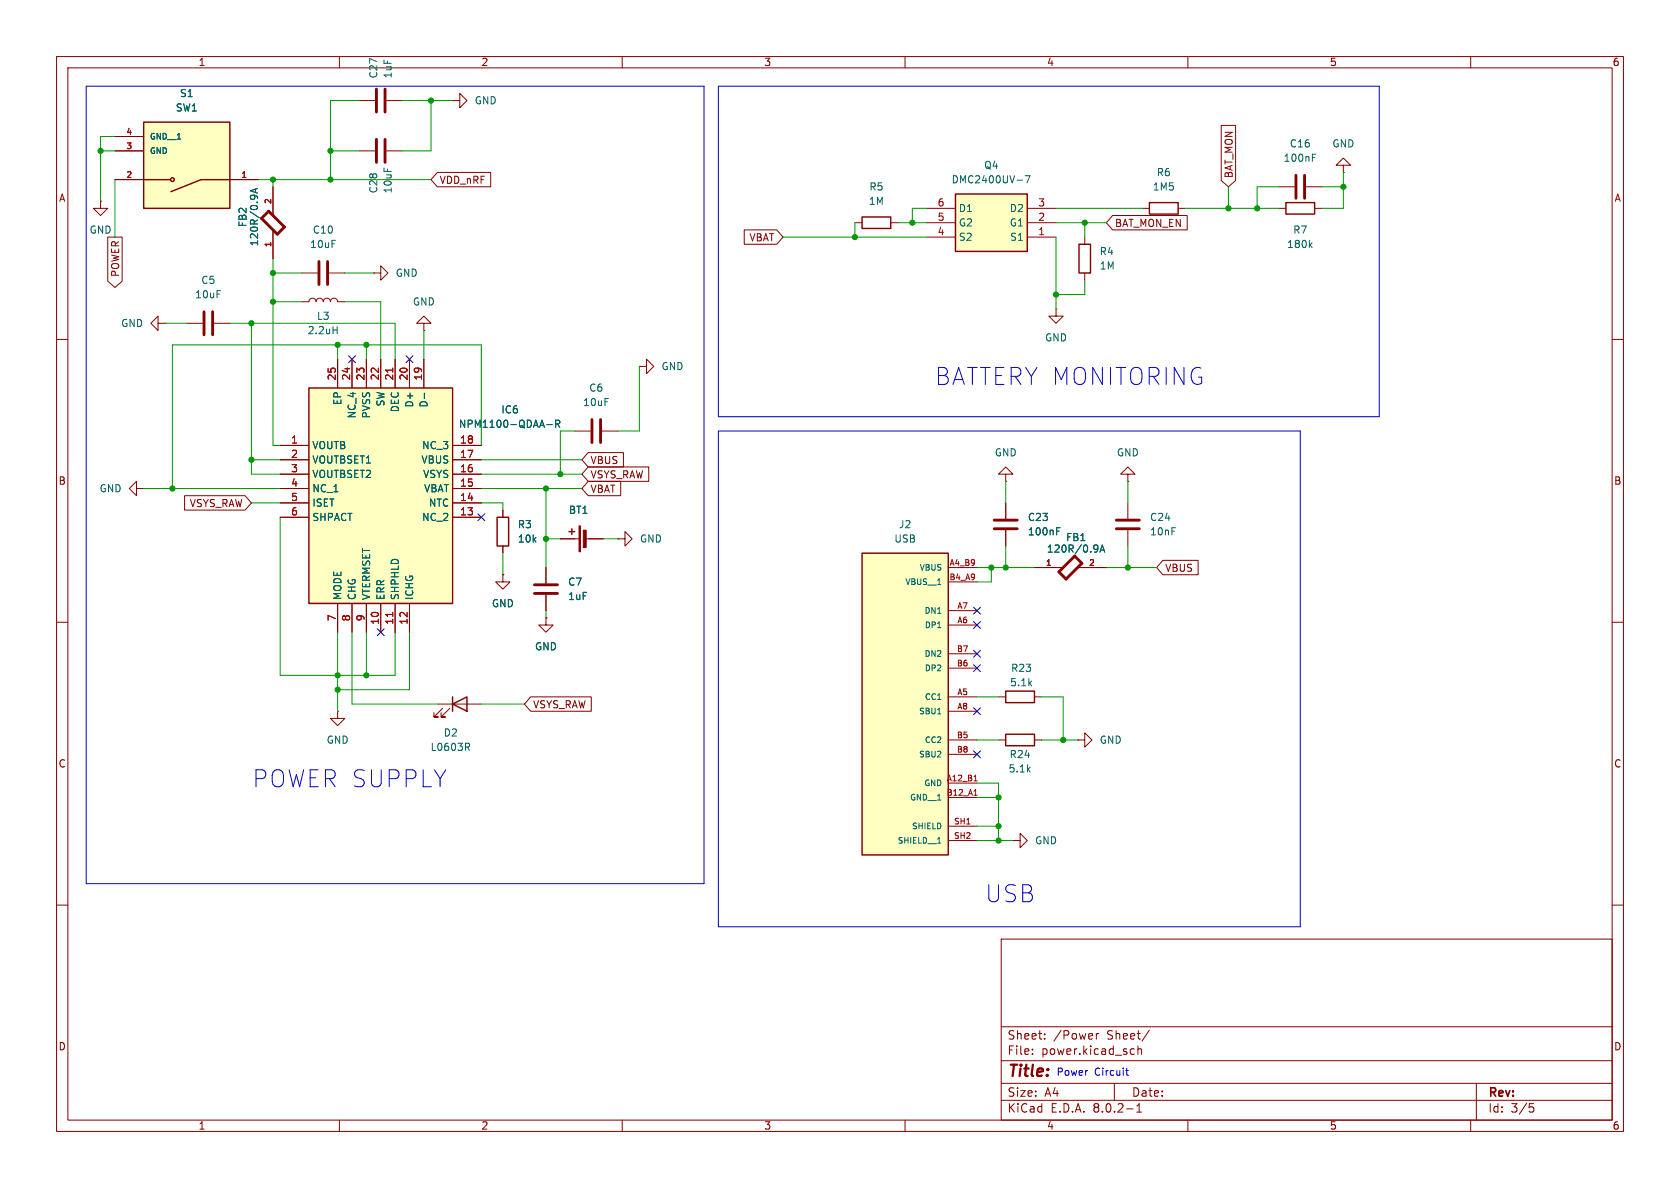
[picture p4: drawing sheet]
<svg xmlns="http://www.w3.org/2000/svg" width="297mm" height="210mm" viewBox="0 0 297 210" stroke-linecap="round" stroke-linejoin="round" font-family="sans-serif">
<g fill="none" stroke="#840000" stroke-width=".18">
<path d="M10 10h277v190h-277zM12 12h273v186h-273zM60 10v2M110 10v2M160 10v2M210 10v2M260 10v2M151.1 39.4h1.3M157.5 39.4h1.2M10 60h2M285 60h2M113 64.8h1.3v-1.3l1.3 1.3-1.3 1.2v-1.2"/>
<path d="M113 64.8h.1M88.9 90.2v1.2M88.9 96.5v1.3M99.1 95.3h3.3M103.4 95.3h3.3M10 110h2M88.9 101.6v1.3h1.3l-1.3 1.2-1.3-1.2h1.3M88.9 101.6h.1M96.5 109.2v1.3h1.3l-1.3 1.3-1.3-1.3h1.3M96.5 109.2h.1M96.5 100.3v2.8M96.5 105.2v2.8"/>
<path d="M285 110h2M10 160h2M285 160h2M177 166h108v32h-108zM60 198v2M110 198v2M160 198v2M177 194.5h108M177 191.5h108M177 187.5h108M177 181.5h108M182.5 186.3v.1"/>
<path d="M182.5 185.5v.1M184.7 183.6v.1M184.7 182.8v.1M193.8 182.7v1M194.2 182.7l-.2 .1-.2 .2M197 191.5v3M199.2 196h1.1M200.1 185.4l.4 .1M200.5 186.3l-.4 .1M201 196.6h.8M201 195.5l.4-.4v1.5M201.2 185.5l.2-.1 .3 .1 .1 .9"/>
<path d="M201.2 184.9v1.5M203.2 182.1l-1.3 2M210 198v2M260 198v2M261 191.5v6.5M270.4 195.1h.7M270.5 195.7h.4l.3 .3-.2 .5-.5 .1"/>
</g>
<path d="M152.4 38.4h5.1v2h-5.1zM87.9 91.4h2v5.1h-2zM100.6 94h1M101.1 93.5v1" fill="none" stroke="#840000" stroke-width=".25"/>
<path d="M94.5 103.4h4.1M94.5 104.9h4.1" fill="none" stroke="#840000" stroke-width=".51"/>
<g fill="#840000" stroke="#840000" stroke-width=".18">
<path d="M102.4 93h.2v4.5h-.2z"/>
<path d="M103.1 93.7h.5v3.1h-.5z"/>
</g>
<path d="M54.6 68.6h25.4v38.1h-25.4z" fill="#ffffc2"/>
<path d="M54.6 68.6h25.4v38.1h-25.4zM80 124.5l2.5-1.3v2.5zM80 123.2v2.5" fill="none" stroke="#840000" stroke-width=".25"/>
<g fill="none" stroke="#840000" stroke-width=".18">
<path d="M49.5 78.7h5.1M59.7 63.5v5.1M62.2 63.5v5.1M64.8 63.5v5.1M67.3 63.5v5.1M69.8 63.5v5.1M72.4 63.5v5.1M74.9 63.5v5.1M80 78.7h5.1M49.5 91.4h5.1M49.5 88.9h5.1M49.5 86.4h5.1"/>
<path d="M49.5 83.8h5.1M49.5 81.3h5.1M80 91.4h5.1M80 88.9h5.1M80 86.4h5.1M80 83.8h5.1M80 81.3h5.1M59.7 106.7v5.1M62.2 106.7v5.1M64.8 106.7v5.1M67.3 106.7v5.1M69.8 106.7v5.1"/>
<path d="M72.4 106.7v5.1M59.7 125.7v1.3h1.3l-1.3 1.3-1.3-1.3h1.3M59.7 125.7h.1M77.5 124.5h7.6M78.2 125.2l-1.5 1.5h.8h-.8v-.7M79.5 125.2l-1.5 1.5h.7h-.7v-.7"/>
</g>
<path d="M69.4 65.1v.7M69.4 108.3v.7" fill="none" stroke="#a90000" stroke-width=".18"/>
<path d="M75 69.5v1M96.7 75.1h.9M98.2 74.9h.6l.2-.2-.1-.3-.7-.1v1.2M98.5 74.9l.5 .6M82.3 131.4h.5l.2 .2-.1 .4-.6 .1M82.6 132.1l.4 .6" fill="none" stroke="#006464" stroke-width=".18"/>
<path d="M25.4 21.6h15.2v15.2h-15.2z" fill="#ffffc2"/>
<g fill="none" stroke="#840000" stroke-width=".25">
<path d="M25.4 21.6h15.2v15.2h-15.2zM25.4 31.8h4.7M40.6 31.8h-5l-5.4 2.1"/>
<circle cx="30.5" cy="31.8" r=".33"/>
</g>
<g fill="none" stroke="#840000" stroke-width=".18">
<path d="M17.8 35.6v1.2h1.2l-1.2 1.3-1.3-1.3h1.3M17.8 35.6h.1M20.3 31.8h5.1M20.3 26.7h5.1M20.3 24.1h5.1M40.6 31.8h5.1M24.1 86.4v-1.3l-1.2 1.3 1.2 1.2v-1.2h1.3M25.4 86.4h.1M177.8 83.8h1.3l-1.3-1.2-1.3 1.2h1.3v1.3M177.8 85.1h.1M199.4 83.8h1.3l-1.3-1.2-1.3 1.2h1.3v1.3M199.4 85.1h.1"/>
<path d="M199.4 88.9v2.8M199.4 93.7v2.8"/>
</g>
<path d="M197.4 93.5h4M197.4 91.9h4" fill="none" stroke="#840000" stroke-width=".51"/>
<path d="M152.4 97.8h15.2v53.3h-15.2z" fill="#ffffc2"/>
<path d="M203.2 35.8h5.1v2h-5.1zM190.8 43.2h2v5.1h-2zM152.4 97.8h15.2v53.3h-15.2zM177.8 122.2h5.1v2h-5.1zM177.8 129.8h5.1v2h-5.1z" fill="none" stroke="#840000" stroke-width=".25"/>
<g fill="none" stroke="#840000" stroke-width=".18">
<path d="M48.3 38.1h.1M48.3 33v5.1M201.9 36.8h1.3M208.3 36.8h1.2M27.9 57.2v-1.3l-1.2 1.3 1.2 1.2v-1.2h1.3M29.2 57.2h.1M33 57.2h2.8M37.8 57.2h2.8M48.3 40.6h.1M48.3 40.6v5.1M186.7 54.6v1.3h1.3l-1.3 1.3-1.3-1.3h1.3M186.7 54.6h.1"/>
<path d="M191.8 41.9v1.3M191.8 48.3v1.2M109.2 95.3h1.3v-1.3l1.3 1.3-1.3 1.2v-1.2M109.2 95.3h.1M177.8 88.9v2.8M177.8 93.7v2.8M167.6 100.3h5.1M167.6 110.5h5.1M167.6 108h5.1M167.6 102.9h5.1M167.6 118.1h5.1M167.6 115.6h5.1"/>
<path d="M182.9 100.3h5.1M188 100.3h.1M190.5 100.3h.1M190.5 100.3h5.1M167.6 138.4h5.1M167.6 123.2h5.1M167.6 125.7h5.1M167.6 130.8h5.1M167.6 133.4h5.1M176.5 123.2h1.3M176.5 130.8h1.3M182.9 123.2h1.2"/>
<path d="M182.9 130.8h1.2M190.5 130.8h1.3v-1.3l1.2 1.3-1.2 1.3v-1.3M190.5 130.8h.1M167.6 141h5.1M167.6 146.1h5.1M167.6 148.6h5.1M179.1 148.6h1.2v-1.3l1.3 1.3-1.3 1.3v-1.3M179.1 148.6h.1"/>
</g>
<path d="M172.2 138h.6M172.2 140.6h.6" fill="none" stroke="#a90000" stroke-width=".18"/>
<path d="M44.8 34.5l.3 .3M45.2 33.4v.6M45.4 34.7a.99 .99 0 0 0-1.1-.1v.2M45.5 33.3l-1.2 .4 1.2 .5M186.8 93.9h.4M186.8 93.3h.6M193.8 96.3l.2 .2a1.07 1.07 0 0 1-.1 1M194.1 96.9l-.3 .2M194.4 97.6l.5-1.3 .4 1.3M194.6 97.2h.6M165.7 126.2h.6M165.7 149.1h.6" fill="none" stroke="#006464" stroke-width=".18"/>
<path d="M47.5 37.3l2.8 2.8-1.3 1.3-2.8-2.8zM36.1 55.1v4.1M37.6 55.1v4.1M175.8 93.5h4M175.8 91.9h4M187.2 101.1l2.8-2.8 1.3 1.3-2.8 2.8z" fill="none" stroke="#840000" stroke-width=".51"/>
<path d="M168.9 34.3h12.7v10.2h-12.7z" fill="#ffffc2"/>
<path d="M168.9 34.3h12.7v10.2h-12.7zM227.3 35.8h5.1v2h-5.1z" fill="none" stroke="#840000" stroke-width=".25"/>
<g fill="none" stroke="#840000" stroke-width=".18">
<path d="M63.5 17.8h2.8M68.3 17.8h2.8M80 17.8h1.3v-1.3l1.2 1.3-1.2 1.3v-1.3M80 17.8h.1M20.3 26.7h5.1M20.3 31.8h5.1M20.3 24.1h5.1M40.6 31.8h5.1M48.3 33v5.1M63.5 26.7h2.8M68.3 26.7h2.8M77.3 30.5h9.4v2.5h-9.4l-1.1-1.2z"/>
<path d="M163.8 39.4h5.1M163.8 36.8h5.1M181.6 39.4h5.1M181.6 36.8h5.1M196.7 38.1h13.2v2.5h-13.2l-1.1-1.2zM215.9 22.2h2.5v9.7l-1.2 1.1-1.3-1.1zM226.1 36.8h1.2M226.1 33h2.8M230.9 33h2.8M232.4 36.8h1.3M237.5 29.2h1.3l-1.3-1.3-1.3 1.3h1.3v1.3M237.5 30.5h.1"/>
<path d="M19 41.9h2.6v7.8l-1.3 1.1-1.3-1.1zM48.3 40.6v5.1M53.3 53.3h1.3a.64 .64 0 0 1 .6-.6 .64 .64 0 0 1 .7 .6 .64 .64 0 0 1 .6-.6 .64 .64 0 0 1 .6 .6 .64 .64 0 0 1 .7-.6 .64 .64 0 0 1 .6 .6 .64 .64 0 0 1 .7-.6 .64 .64 0 0 1 .6 .6h1.3M53.3 48.3h2.8M58.2 48.3h2.8M66 48.3h1.3v-1.3l1.3 1.3-1.3 1.2v-1.2M66 48.3h.1M74.9 57.2h1.3l-1.3-1.3-1.2 1.3h1.2v1.2M74.9 58.4h.1M131.6 40.6h5.7l1.1 1.3-1.1 1.3h-5.7zM163.8 41.9h5.1M181.6 41.9h5.1"/>
<path d="M49.5 78.7h5.1M59.7 63.5v5.1M62.2 63.5v5.1M64.8 63.5v5.1M67.3 63.5v5.1M69.8 63.5v5.1M72.4 63.5v5.1M74.9 63.5v5.1M80 78.7h5.1M101.6 76.2h2.8M106.4 76.2h2.8M32.6 87.6h10.7l1.1 1.3-1.1 1.3h-10.7z"/>
<path d="M49.5 91.4h5.1M49.5 88.9h5.1M49.5 86.4h5.1M49.5 83.8h5.1M49.5 81.3h5.1M80 91.4h5.1M80 88.9h5.1M80 86.4h5.1M80 83.8h5.1M80 81.3h5.1M88.9 90.2v1.2M88.9 96.5v1.3"/>
<path d="M99.1 95.3h2.5M104 80h6.2v2.6h-6.2l-1.1-1.3zM104 82.5h10.7v2.6h-10.7l-1.1-1.3zM104 85.1h5.7v2.5h-5.7l-1.1-1.2zM104.1 95.3h2.6M177.8 88.9v2.8M177.8 93.7v2.8M205.6 99.1h6.2v2.5h-6.2l-1.1-1.3zM59.7 106.7v5.1M62.2 106.7v5.1M64.8 106.7v5.1M67.3 106.7v5.1"/>
<path d="M69.8 106.7v5.1M72.4 106.7v5.1M88.9 101.6h.1M96.5 109.2h.1M96.5 100.3v2.8M96.5 105.2v2.8M182.9 100.3h5.1M190.5 100.3h5.1M93.8 123.2h10.7v2.5h-10.7l-1.1-1.2z"/>
</g>
<g fill="none" stroke="#006464" stroke-width=".18">
<path d="M44.8 34.5l.3 .3M45.2 33.4v.6M45.4 34.7a.99 .99 0 0 0-1.1-.1v.2M45.5 33.3l-1.2 .4 1.2 .5M179.8 31.8h1M181.2 31.1h.9l-.6 1.2M232 27.9h.4M232 27.2h.6M58.9 58.3h.7M59.6 57.7v1.3M231.6 43.3l.4 .5M232 42.9l-.5 .5"/>
<path d="M75 69.5v1M96.7 75.1h.9M98.2 74.9h.6l.2-.2-.1-.3-.7-.1v1.2M98.5 74.9l.5 .6M186.8 93.9h.4M186.8 93.3h.6M193.8 96.3l.2 .2a1.07 1.07 0 0 1-.1 1M194.1 96.9l-.3 .2M194.4 97.6l.5-1.3 .4 1.3M194.6 97.2h.6"/>
</g>
<path d="M66.5 15.7v4.1M68.1 15.7v4.1M66.5 24.6v4.1M68.1 24.6v4.1M229.1 31v4.1M230.6 31v4.1M56.4 46.2v4.1M57.9 46.2v4.1M104.6 74.2v4M106.2 74.2v4" fill="none" stroke="#840000" stroke-width=".51"/>
<path d="M15.2 15.2h109.3v141h-109.3zM127 15.2h116.8v58.5h-116.8zM127 76.2h102.9v87.6h-102.9zM199 189.2h.5M199.2 188.8v1.1l.3 .2" fill="none" stroke="#0000c2" stroke-width=".18"/>
<g fill="none" stroke="#009600" stroke-width=".18">
<path d="M63.5 17.8h-5.1v14M71.1 17.8h8.9M76.2 17.8v8.9h-5.1M17.8 26.7h2.5M20.3 24.1h-2.5v11.5M20.3 31.8v10.1M45.7 31.8h30.5M48.3 31.8v1.2M58.4 26.7h5.1M151.1 39.4v2.5M158.7 39.4h5.1M163.8 36.8h-2.5v2.6"/>
<path d="M186.7 36.8h15.2M186.7 39.4h8.9M191.8 39.4v2.5M209.5 36.8h16.6M217.2 33v3.8M226.1 33h-3.9v3.8M233.7 33h3.8M237.5 30.5v6.3h-3.8M29.2 57.2h3.8M40.6 57.2h29.2v6.3M44.4 57.2v26.6h5.1M48.3 48.3h5"/>
<path d="M48.3 53.3h5M48.3 45.7v33h1.2M61 48.3h5M61 53.3h6.3v10.2M74.9 58.4v5.1M138.4 41.9h25.4M186.7 41.9v12.7M191.8 49.5v2.6h-5.1M59.7 61v2.5M64.8 61v2.5M85.1 78.7v-17.7h-54.6v25.4M101.6 76.2h-2.5v7.6"/>
<path d="M113 64.8v11.4h-3.8M25.4 86.4h24.1M44.4 81.3h5.1M44.4 88.9h5.1M49.5 91.4v28h20.3v-7.6M85.1 83.8h17.8M85.1 86.4h17.8M85.1 88.9h3.8v1.3M85.1 81.3h17.8M88.9 97.8v3.8M96.5 86.4v13.9M96.5 95.3h2.6"/>
<path d="M106.7 95.3h2.5M177.8 85.1v3.8M177.8 96.5v3.8M199.4 85.1v3.8M199.4 96.5v3.8M59.7 111.8v13.9M62.2 111.8v12.7h15.3M64.8 111.8v7.6M72.4 111.8v10.1h-12.7M96.5 108v1.2M172.7 100.3h10.2M175.3 100.3v2.6h-2.6"/>
<path d="M195.6 100.3h8.9M85.1 124.5h7.6M172.7 123.2h3.8M172.7 130.8h3.8M172.7 138.4h3.8v10.2M184.1 123.2h3.9v7.6M184.1 130.8h6.4M172.7 148.6h6.4M172.7 141h3.8M172.7 146.1h3.8"/>
</g>
<g fill="none" stroke="#000084" stroke-width=".18">
<path d="M61.6 62.9l1.2 1.2M62.8 62.9l-1.2 1.2M71.8 62.9l1.2 1.2M73 62.9l-1.2 1.2M84.5 90.8l1.2 1.2M85.7 90.8l-1.2 1.2M66.7 111.2l1.2 1.2M67.9 111.2l-1.2 1.2M172.1 107.3l1.2 1.3M172.1 109.9l1.2 1.2M172.1 117.5l1.2 1.2M172.1 115l1.2 1.2"/>
<path d="M173.3 107.3l-1.2 1.3M173.3 109.9l-1.2 1.2M173.3 117.5l-1.2 1.2M173.3 115l-1.2 1.2M172.1 125.1l1.2 1.2M172.1 132.7l1.2 1.3M173.3 125.1l-1.2 1.2M173.3 132.7l-1.2 1.3"/>
</g>
<path d="M69.4 65.1v.7M69.4 108.3v.7" fill="none" stroke="#a90000" stroke-width=".18"/>
<g fill="#009600" stroke="#009600" stroke-width=".18">
<circle cx="217.2" cy="36.8" r=".46"/>
<circle cx="237.5" cy="33" r=".46"/>
<circle cx="222.2" cy="36.8" r=".46"/>
<circle cx="99.1" cy="83.8" r=".46"/>
<circle cx="96.5" cy="86.4" r=".46"/>
<circle cx="64.8" cy="61" r=".46"/>
<circle cx="59.7" cy="119.4" r=".46"/>
<circle cx="59.7" cy="121.9" r=".46"/>
<circle cx="64.8" cy="119.4" r=".46"/>
<circle cx="96.5" cy="95.3" r=".46"/>
<circle cx="58.4" cy="26.7" r=".46"/>
<circle cx="186.7" cy="52.1" r=".46"/>
<circle cx="191.8" cy="39.4" r=".46"/>
<circle cx="76.2" cy="17.8" r=".46"/>
<circle cx="161.3" cy="39.4" r=".46"/>
<circle cx="151.1" cy="41.9" r=".46"/>
<circle cx="59.7" cy="61" r=".46"/>
<circle cx="44.4" cy="57.2" r=".46"/>
<circle cx="17.8" cy="26.7" r=".46"/>
<circle cx="48.3" cy="53.3" r=".46"/>
<circle cx="48.3" cy="48.3" r=".46"/>
<circle cx="48.3" cy="31.8" r=".46"/>
<circle cx="58.4" cy="31.8" r=".46"/>
<circle cx="176.5" cy="141" r=".46"/>
<circle cx="176.5" cy="146.1" r=".46"/>
<circle cx="176.5" cy="148.6" r=".46"/>
<circle cx="177.8" cy="100.3" r=".46"/>
<circle cx="188" cy="130.8" r=".46"/>
<circle cx="199.4" cy="100.3" r=".46"/>
<circle cx="175.3" cy="100.3" r=".46"/>
<circle cx="44.4" cy="81.3" r=".46"/>
<circle cx="30.5" cy="86.4" r=".46"/>
</g>
<g font-size="4.2" fill="#0000c2">
<text x="165.1" y="68.3">BATTERY MONITORING</text>
<text x="44.4" y="139.5">POWER SUPPLY</text>
<text x="174" y="159.8">USB</text>
</g>
<text font-size="2.8" fill="#840000" x="178" y="190.9">Title:</text>
<g font-size="2.1" fill="#840000">
<text x="178" y="184">Sheet:</text>
<text x="186.2" y="184">/Power</text>
<text x="195.7" y="184">Sheet/</text>
<text x="178" y="186.7">File:</text>
<text x="184.1" y="186.7">power.kicad_sch</text>
<text x="178" y="196.9">KiCad</text>
<text x="178" y="194.1">Size:</text>
<text x="184.7" y="194.1">A4</text>
<text x="185.7" y="196.9">E.D.A.</text>
<text x="193.3" y="196.9">8.0.2-1</text>
<text x="200" y="194.1">Date:</text>
<text x="263" y="194.3">Rev:</text>
<text x="263" y="196.9">Id:</text>
<text x="267.1" y="196.9">3/5</text>
</g>
<g font-size="1.8" fill="#840000">
<text x="35" y="11.9">1</text>
<text x="85" y="11.9">2</text>
<text x="135" y="11.9">3</text>
<text x="185" y="11.9">4</text>
<text x="235" y="11.9">5</text>
<text x="285" y="11.9">6</text>
<text x="10.3" y="35.9">A</text>
<text x="77.6" y="32.7">VDD_nRF</text>
<text x="218.1" y="31.6" transform="rotate(-90 218.1 31.6)">BAT_MON</text>
<text x="285.3" y="35.9">A</text>
<text x="197" y="40.3">BAT_MON_EN</text>
<text x="132.4" y="42.9">VBAT</text>
<text x="21.3" y="49.1" transform="rotate(-90 21.3 49.1)">POWER</text>
<text x="104.3" y="82.2">VBUS</text>
<text x="10.3" y="85.9">B</text>
<text x="33.4" y="89.9">VSYS_RAW</text>
<text x="104.3" y="84.8">VSYS_RAW</text>
<text x="104.3" y="87.3">VBAT</text>
<text x="285.3" y="85.9">B</text>
<text x="205.9" y="101.3">VBUS</text>
<text x="94.1" y="125.4">VSYS_RAW</text>
<text x="10.3" y="135.9">C</text>
<text x="285.3" y="135.9">C</text>
<text x="10.3" y="185.9">D</text>
<text x="285.3" y="185.9">D</text>
<text x="35" y="199.9">1</text>
<text x="85" y="199.9">2</text>
<text x="135" y="199.9">3</text>
<text x="185" y="199.9">4</text>
<text x="235" y="199.9">5</text>
<text x="285" y="199.9">6</text>
</g>
<g font-size="1.8" fill="#006464">
<text x="31.7" y="17.4">S1</text>
<text x="66.9" y="14" transform="rotate(-90 66.9 14)">C27</text>
<text x="69.4" y="14" transform="rotate(-90 69.4 14)">1uF</text>
<text x="31" y="19.9">SW1</text>
<text x="83.8" y="18.6">GND</text>
<text x="226.8" y="28.8">100nF</text>
<text x="227.9" y="26.3">C16</text>
<text x="235.5" y="26.3">GND</text>
<text x="66.9" y="34.3" transform="rotate(-90 66.9 34.3)">C28</text>
<text x="69.4" y="34.3" transform="rotate(-90 69.4 34.3)">10uF</text>
<text x="153.6" y="33.9">R5</text>
<text x="168.1" y="32.6">DMC2400UV-7</text>
<text x="173.9" y="30.1">Q4</text>
<text x="203.7" y="33.9">1M5</text>
<text x="204.4" y="31.3">R6</text>
<text x="15.7" y="41.5">GND</text>
<text x="43.8" y="40.2" transform="rotate(-90 43.8 40.2)">FB2</text>
<text x="55.2" y="41.5">C10</text>
<text x="153.5" y="36.4">1M</text>
<text x="169.4" y="40.2">G2</text>
<text x="169.4" y="37.7">D1</text>
<text x="178.4" y="40.2">G1</text>
<text x="178.4" y="37.7">D2</text>
<text x="228.5" y="41.5">R7</text>
<text x="45.8" y="43.6" transform="rotate(-90 45.8 43.6)">120R/0.9A</text>
<text x="54.7" y="44">10uF</text>
<text x="169.4" y="42.8">S2</text>
<text x="178.5" y="42.8">S1</text>
<text x="194.3" y="45.3">R4</text>
<text x="194.3" y="47.9">1M</text>
<text x="227.4" y="44">180k</text>
<text x="34.4" y="52.9">10uF</text>
<text x="35.5" y="50.4">C5</text>
<text x="69.9" y="49.1">GND</text>
<text x="21.3" y="58">GND</text>
<text x="54.3" y="59.3">2.2uH</text>
<text x="55.9" y="56.7">L3</text>
<text x="72.9" y="54.2">GND</text>
<text x="116.8" y="65.6">GND</text>
<text x="184.7" y="60.6">GND</text>
<text x="60.6" y="71.7" transform="rotate(-90 60.6 71.7)">EP</text>
<text x="68.2" y="72" transform="rotate(-90 68.2 72)">SW</text>
<text x="103" y="72">10uF</text>
<text x="104.1" y="69.4">C6</text>
<text x="63.1" y="74.1" transform="rotate(-90 63.1 74.1)">NC_4</text>
<text x="65.6" y="74.1" transform="rotate(-90 65.6 74.1)">PVSS</text>
<text x="70.7" y="73" transform="rotate(-90 70.7 73)">DEC</text>
<text x="73.3" y="72.1" transform="rotate(-90 73.3 72.1)">D+</text>
<text x="75.8" y="72.1" transform="rotate(-90 75.8 72.1)">D-</text>
<text x="81" y="75.8">NPM1100-QDAA-R</text>
<text x="88.5" y="73.3">IC6</text>
<text x="55.1" y="79.6">VOUTB</text>
<text x="55.1" y="82.1">VOUTBSET1</text>
<text x="74.4" y="82.1">VBUS</text>
<text x="74.5" y="79.6">NC_3</text>
<text x="175.8" y="80.9">GND</text>
<text x="197.4" y="80.9">GND</text>
<text x="17.5" y="87.2">GND</text>
<text x="55.1" y="84.7">VOUTBSET2</text>
<text x="55.1" y="87.2">NC_1</text>
<text x="55.1" y="89.8">ISET</text>
<text x="74.7" y="84.7">VSYS</text>
<text x="74.9" y="87.2">VBAT</text>
<text x="75.7" y="89.8">NTC</text>
<text x="55.1" y="92.3">SHPACT</text>
<text x="74.5" y="92.3">NC_2</text>
<text x="91.4" y="93.6">R3</text>
<text x="100.5" y="91">BT1</text>
<text x="158.8" y="93.6">J2</text>
<text x="181.6" y="94.8">100nF</text>
<text x="181.6" y="92.3">C23</text>
<text x="188.4" y="95.9">FB1</text>
<text x="203.2" y="92.3">C24</text>
<text x="203.2" y="94.8">10nF</text>
<text x="91.4" y="96.1">10k</text>
<text x="113" y="96.1">GND</text>
<text x="158" y="96.1">USB</text>
<text x="185" y="97.9">120R/0.9A</text>
<text x="60.6" y="106.2" transform="rotate(-90 60.6 106.2)">MODE</text>
<text x="63.1" y="106.2" transform="rotate(-90 63.1 106.2)">CHG</text>
<text x="65.6" y="106.2" transform="rotate(-90 65.6 106.2)">VTERMSET</text>
<text x="68.2" y="106.2" transform="rotate(-90 68.2 106.2)">ERR</text>
<text x="70.7" y="106.2" transform="rotate(-90 70.7 106.2)">SHPHLD</text>
<text x="73.3" y="106.2" transform="rotate(-90 73.3 106.2)">ICHG</text>
<text x="86.9" y="107.5">GND</text>
<text x="100.3" y="103.7">C7</text>
<text x="100.3" y="106.3">1uF</text>
<text x="94.5" y="115.2">GND</text>
<text x="178.6" y="119">R23</text>
<text x="178.5" y="121.5">5.1k</text>
<text x="57.7" y="131.7">GND</text>
<text x="78.4" y="130.4">D2</text>
<text x="194.3" y="131.7">GND</text>
<text x="76" y="132.9">L0603R</text>
<text x="178.2" y="136.8">5.1k</text>
<text x="178.4" y="134.2">R24</text>
<text x="182.9" y="149.5">GND</text>
</g>
<g font-size="1.8" fill="#a90000">
<text x="165.7" y="41.7">4</text>
<text x="165.7" y="39.1">5</text>
<text x="165.7" y="36.6">6</text>
<text x="183.4" y="41.7">1</text>
<text x="183.4" y="39.1">2</text>
<text x="183.4" y="36.6">3</text>
<text x="59.4" y="67.4" transform="rotate(-90 59.4 67.4)">25</text>
<text x="62" y="67.4" transform="rotate(-90 62 67.4)">24</text>
<text x="64.5" y="67.4" transform="rotate(-90 64.5 67.4)">23</text>
<text x="67.1" y="67.4" transform="rotate(-90 67.1 67.4)">22</text>
<text x="69.6" y="67.4" transform="rotate(-90 69.6 67.4)">21</text>
<text x="72.1" y="67.4" transform="rotate(-90 72.1 67.4)">20</text>
<text x="74.7" y="67.4" transform="rotate(-90 74.7 67.4)">19</text>
<text x="51.4" y="78.5">1</text>
<text x="51.4" y="81">2</text>
<text x="51.4" y="83.6">3</text>
<text x="81.2" y="83.6">16</text>
<text x="81.2" y="81">17</text>
<text x="81.2" y="78.5">18</text>
<text x="51.4" y="86.1">4</text>
<text x="51.4" y="88.6">5</text>
<text x="81.2" y="88.6">14</text>
<text x="81.2" y="86.1">15</text>
<text x="51.4" y="91.2">6</text>
<text x="81.2" y="91.2">13</text>
<text x="59.4" y="109.9" transform="rotate(-90 59.4 109.9)">7</text>
<text x="62" y="109.9" transform="rotate(-90 62 109.9)">8</text>
<text x="64.5" y="109.9" transform="rotate(-90 64.5 109.9)">9</text>
<text x="67.1" y="110.5" transform="rotate(-90 67.1 110.5)">10</text>
<text x="69.6" y="110.5" transform="rotate(-90 69.6 110.5)">11</text>
<text x="72.1" y="110.5" transform="rotate(-90 72.1 110.5)">12</text>
</g>
<g font-size="1.8" fill="#0000c2">
<text x="186.7" y="190.2">Power</text>
<text x="193.5" y="190.2">Circuit</text>
</g>
<g font-size="1.4" fill="#a90000">
<text x="22.2" y="23.9">4</text>
<text x="22.2" y="26.4">3</text>
<text x="22.2" y="31.5">2</text>
<text x="42.6" y="31.5">1</text>
<text x="48" y="36.2" transform="rotate(-90 48 36.2)">2</text>
<text x="48" y="43.8" transform="rotate(-90 48 43.8)">1</text>
<text x="167.8" y="100.1">A4_B9</text>
<text x="184.8" y="100.1">1</text>
<text x="192.4" y="100.1">2</text>
<text x="167.8" y="102.6">B4_A9</text>
<text x="169.1" y="107.7">A7</text>
<text x="169.1" y="110.2">A6</text>
<text x="169.1" y="117.9">B6</text>
<text x="169.1" y="115.3">B7</text>
<text x="169.1" y="122.9">A5</text>
<text x="169.1" y="125.5">A8</text>
<text x="169.1" y="130.6">B5</text>
<text x="169.1" y="133.1">B8</text>
<text x="167.3" y="138.2">A12_B1</text>
<text x="167.3" y="140.7">B12_A1</text>
<text x="168.6" y="145.8">SH1</text>
<text x="168.6" y="148.3">SH2</text>
</g>
<g font-size="1.4" fill="#006464">
<text x="26.4" y="27.4">GND</text>
<text x="26.4" y="24.9">GND__1</text>
<text x="162.5" y="101.1">VBUS</text>
<text x="159.9" y="103.6">VBUS__1</text>
<text x="163.3" y="108.7">DN1</text>
<text x="163.4" y="111.2">DP1</text>
<text x="163.3" y="116.3">DN2</text>
<text x="163.4" y="118.8">DP2</text>
<text x="163.4" y="123.9">CC1</text>
<text x="162.4" y="126.5">SBU1</text>
<text x="163.4" y="131.5">CC2</text>
<text x="162.4" y="134.1">SBU2</text>
<text x="160.8" y="141.7">GND__1</text>
<text x="163.3" y="139.2">GND</text>
<text x="158.6" y="149.3">SHIELD__1</text>
<text x="161.1" y="146.8">SHIELD</text>
</g>
</svg>
